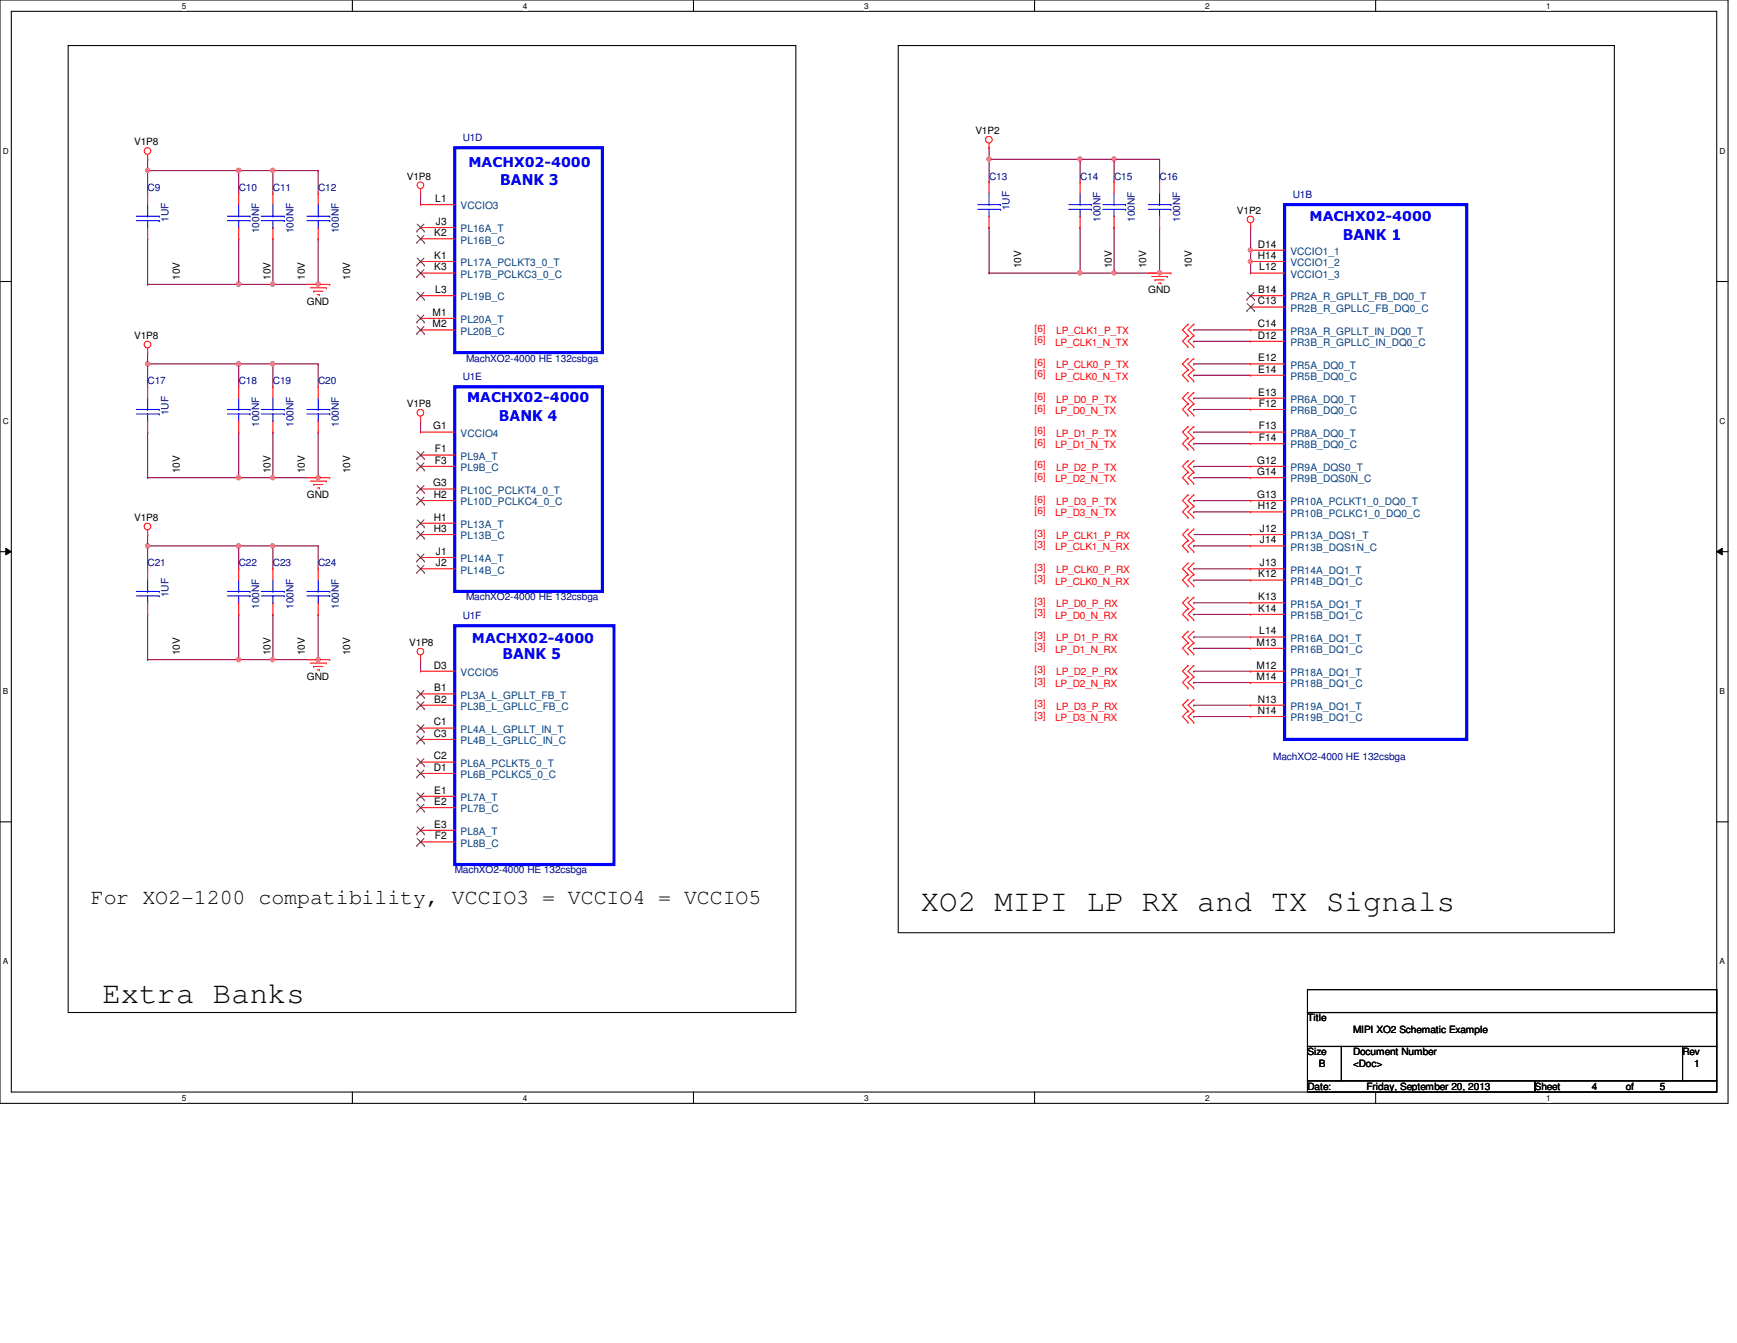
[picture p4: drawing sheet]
<svg xmlns="http://www.w3.org/2000/svg" width="279mm" height="216mm" viewBox="0 0 279 216" stroke-linecap="round" stroke-linejoin="round" font-family="sans-serif">
<path d="M0 0h278v177.4h-278zM1.8 1.8h274.3v173.8h-274.3z" fill="none" stroke="#000" stroke-width=".17"/>
<g fill="#fff">
<path d="M29.3 .2h.7v1.5h-.7z"/>
<path d="M29.3 175.8h.7v1.4h-.7z"/>
</g>
<path d="M56.7 0v1.8M56.7 175.6v1.8" fill="none" stroke="#000" stroke-width=".17"/>
<g fill="#fff">
<path d="M84.1 .2h.7v1.5h-.7z"/>
<path d="M84.1 175.8h.7v1.4h-.7z"/>
</g>
<path d="M111.5 0v1.8M111.5 175.6v1.8" fill="none" stroke="#000" stroke-width=".17"/>
<g fill="#fff">
<path d="M139 .2h.7v1.5h-.7z"/>
<path d="M139 175.8h.7v1.4h-.7z"/>
</g>
<path d="M166.4 0v1.8M166.4 175.6v1.8" fill="none" stroke="#000" stroke-width=".17"/>
<g fill="#fff">
<path d="M193.8 .2h.8v1.5h-.8z"/>
<path d="M193.8 175.8h.8v1.4h-.8z"/>
</g>
<path d="M221.3 0v1.8M221.3 175.6v1.8" fill="none" stroke="#000" stroke-width=".17"/>
<g fill="#fff">
<path d="M248.7 .2h.7v1.5h-.7z"/>
<path d="M248.7 175.8h.7v1.4h-.7z"/>
<path d="M.5 23.5h.9v1.5h-.9z"/>
<path d="M276.6 23.5h.9v1.5h-.9z"/>
<path d="M.5 67h.9v1.5h-.9z"/>
<path d="M276.6 67h.9v1.5h-.9z"/>
</g>
<path d="M0 45.3h1.8M276.1 45.3h1.9" fill="none" stroke="#000" stroke-width=".17"/>
<g fill="#fff">
<path d="M.5 110.4h.8v1.5h-.8z"/>
<path d="M276.6 110.4h.9v1.5h-.9z"/>
</g>
<path d="M0 88.7h1.8M276.1 88.7h1.9" fill="none" stroke="#000" stroke-width=".17"/>
<path d="M.9 88.1l.9 .6-.9 .5zM276.1 88.7l.9-.6v1.1z" fill="#000"/>
<path d="M.9 88.1l.9 .6-.9 .5zM276.1 88.7l.9-.6v1.1z" fill="none" stroke="#000" stroke-width=".16"/>
<g fill="#fff">
<path d="M.5 153.8h.8v1.5h-.8z"/>
<path d="M276.6 153.8h.9v1.5h-.9z"/>
</g>
<path d="M11 7.3h117v155.5h-117zM144.5 7.3h115.2v142.6h-115.2zM0 132.1h1.8M276.1 132.1h1.9" fill="none" stroke="#000" stroke-width=".17"/>
<path d="M23.7 27.4h.1M23.7 27.4h14.7M67.6 31.1h.1M67.6 31.1v1.8M23.7 45.7h.1M23.7 45.7h14.7M67.6 67.6h.1M67.6 67.6v1.9" fill="none" stroke="#800040" stroke-width=".17"/>
<circle cx="38.4" cy="27.4" r=".36" fill="#f0f"/>
<circle cx="38.4" cy="27.4" r=".36" fill="none" stroke="#f0f" stroke-width=".17"/>
<circle cx="23.7" cy="27.4" r=".34" fill="#f0f"/>
<circle cx="23.7" cy="27.4" r=".34" fill="none" stroke="#f0f" stroke-width=".17"/>
<path d="M43.9 27.4h.1M43.9 27.4h7.3" fill="none" stroke="#800040" stroke-width=".17"/>
<circle cx="43.9" cy="27.4" r=".34" fill="#f0f"/>
<circle cx="43.9" cy="27.4" r=".34" fill="none" stroke="#f0f" stroke-width=".17"/>
<path d="M23.7 27.4h.1M23.7 38.4h.1M23.7 25.6h.1M23.7 25.6v5.5M23.7 38.4v7.3M38.4 27.4h.1M38.4 38.4h.1M38.4 27.4h5.5M38.4 27.4v3.7M38.4 38.4v7.3" fill="none" stroke="#800040" stroke-width=".17"/>
<circle cx="38.4" cy="45.7" r=".36" fill="#f0f"/>
<circle cx="38.4" cy="45.7" r=".36" fill="none" stroke="#f0f" stroke-width=".17"/>
<path d="M43.9 27.4h.1M43.9 38.4h.1M43.9 27.4v3.7M43.9 38.4v7.3h-5.5M38.4 45.7h.1" fill="none" stroke="#800040" stroke-width=".17"/>
<circle cx="43.9" cy="45.7" r=".34" fill="#f0f"/>
<circle cx="43.9" cy="45.7" r=".34" fill="none" stroke="#f0f" stroke-width=".17"/>
<path d="M51.2 27.4h.1M51.2 38.4h.1M51.2 27.4v3.7M51.2 38.4v7.3" fill="none" stroke="#800040" stroke-width=".17"/>
<circle cx="51.2" cy="45.7" r=".34" fill="#f0f"/>
<circle cx="51.2" cy="45.7" r=".34" fill="none" stroke="#f0f" stroke-width=".17"/>
<path d="M43.9 45.7h.1M43.9 45.7h7.3M23.7 76.8h.1M23.7 76.8h14.7" fill="none" stroke="#800040" stroke-width=".17"/>
<circle cx="38.4" cy="76.8" r=".36" fill="#f0f"/>
<circle cx="38.4" cy="76.8" r=".36" fill="none" stroke="#f0f" stroke-width=".17"/>
<path d="M23.7 58.5h.1M23.7 58.5h14.7" fill="none" stroke="#800040" stroke-width=".17"/>
<circle cx="38.4" cy="58.5" r=".36" fill="#f0f"/>
<circle cx="38.4" cy="58.5" r=".36" fill="none" stroke="#f0f" stroke-width=".17"/>
<circle cx="23.7" cy="58.5" r=".34" fill="#f0f"/>
<circle cx="23.7" cy="58.5" r=".34" fill="none" stroke="#f0f" stroke-width=".17"/>
<path d="M23.7 58.5h.1M23.7 56.7h.1M23.7 56.7v5.5M38.4 58.5h.1M38.4 58.5h12.8M38.4 58.5v3.7M43.9 58.5h.1M43.9 58.5v3.7M23.7 69.5h.1M23.7 69.5v7.3M38.4 69.5h.1M38.4 69.5v7.3" fill="none" stroke="#800040" stroke-width=".17"/>
<circle cx="43.9" cy="58.5" r=".34" fill="#f0f"/>
<circle cx="43.9" cy="58.5" r=".34" fill="none" stroke="#f0f" stroke-width=".17"/>
<path d="M38.4 76.8h.1M38.4 76.8h5.5" fill="none" stroke="#800040" stroke-width=".17"/>
<circle cx="43.9" cy="76.8" r=".34" fill="#f0f"/>
<circle cx="43.9" cy="76.8" r=".34" fill="none" stroke="#f0f" stroke-width=".17"/>
<path d="M51.2 58.5h.1M51.2 58.5v3.7M43.9 69.5h.1M43.9 69.5v7.3M51.2 69.5h.1M51.2 69.5v7.3" fill="none" stroke="#800040" stroke-width=".17"/>
<circle cx="51.2" cy="76.8" r=".34" fill="#f0f"/>
<circle cx="51.2" cy="76.8" r=".34" fill="none" stroke="#f0f" stroke-width=".17"/>
<path d="M43.9 76.8h.1M43.9 76.8h7.3M23.7 87.8h.1M23.7 87.8h14.7M43.9 87.8h.1M43.9 87.8h7.3M23.7 106h.1M23.7 106h14.7" fill="none" stroke="#800040" stroke-width=".17"/>
<circle cx="43.9" cy="87.8" r=".34" fill="#f0f"/>
<circle cx="43.9" cy="87.8" r=".34" fill="none" stroke="#f0f" stroke-width=".17"/>
<path d="M23.7 87.8h.1M23.7 87.8v3.6M38.4 87.8h.1M38.4 87.8h5.5" fill="none" stroke="#800040" stroke-width=".17"/>
<circle cx="23.7" cy="87.8" r=".34" fill="#f0f"/>
<circle cx="23.7" cy="87.8" r=".34" fill="none" stroke="#f0f" stroke-width=".17"/>
<path d="M23.7 98.8h.1M23.7 85.9h.1M23.7 85.9v1.9M23.7 98.8v7.2M38.4 87.8h.1M38.4 87.8v3.6" fill="none" stroke="#800040" stroke-width=".17"/>
<circle cx="38.4" cy="87.8" r=".36" fill="#f0f"/>
<circle cx="38.4" cy="87.8" r=".36" fill="none" stroke="#f0f" stroke-width=".17"/>
<path d="M38.4 98.8h.1M38.4 98.8v7.2" fill="none" stroke="#800040" stroke-width=".17"/>
<circle cx="38.4" cy="106" r=".36" fill="#f0f"/>
<circle cx="38.4" cy="106" r=".36" fill="none" stroke="#f0f" stroke-width=".17"/>
<path d="M43.9 87.8h.1M43.9 98.8h.1M43.9 87.8v3.6M43.9 98.8v7.2M51.2 87.8h.1M51.2 98.8h.1M51.2 98.8v7.2h-12.8M51.2 87.8v3.6M38.4 106h.1M43.9 106h.1" fill="none" stroke="#800040" stroke-width=".17"/>
<circle cx="51.2" cy="106" r=".34" fill="#f0f"/>
<circle cx="51.2" cy="106" r=".34" fill="none" stroke="#f0f" stroke-width=".17"/>
<circle cx="43.9" cy="106" r=".34" fill="#f0f"/>
<circle cx="43.9" cy="106" r=".34" fill="none" stroke="#f0f" stroke-width=".17"/>
<g fill="none" stroke="#800040" stroke-width=".17">
<path d="M159.1 25.6h.1M159.1 25.6h27.4M173.7 25.6h.1M179.2 25.6h.1M159.1 43.9h.1M159.1 43.9h14.6M192 64h.1M192 65.8h.1M192 69.5h.1M192 75h.1M192 76.8h.1M192 71.3h.1"/>
<path d="M192 64h9.2M192 65.8h9.2M192 69.5h9.2M192 75h9.2M192 76.8h9.2M192 71.3h9.2M192 80.5h.1M192 82.3h.1M192 80.5h9.2M192 82.3h9.2M67.6 106h.1M67.6 106v1.9"/>
</g>
<circle cx="179.2" cy="25.6" r=".34" fill="#f0f"/>
<circle cx="179.2" cy="25.6" r=".34" fill="none" stroke="#f0f" stroke-width=".17"/>
<circle cx="173.7" cy="25.6" r=".34" fill="#f0f"/>
<circle cx="173.7" cy="25.6" r=".34" fill="none" stroke="#f0f" stroke-width=".17"/>
<path d="M159.1 25.6h.1M159.1 36.6h.1M159.1 23.7h.1M159.1 23.7v5.6M159.1 36.6v7.3" fill="none" stroke="#800040" stroke-width=".17"/>
<circle cx="159.1" cy="25.6" r=".34" fill="#f0f"/>
<circle cx="159.1" cy="25.6" r=".34" fill="none" stroke="#f0f" stroke-width=".17"/>
<path d="M173.7 25.6h.1M173.7 36.6h.1M173.7 25.6v3.7M173.7 36.6v7.3M179.2 25.6h.1M179.2 25.6v3.7M173.7 43.9h.1M173.7 43.9h5.5" fill="none" stroke="#800040" stroke-width=".17"/>
<circle cx="179.2" cy="43.9" r=".34" fill="#f0f"/>
<circle cx="179.2" cy="43.9" r=".34" fill="none" stroke="#f0f" stroke-width=".17"/>
<circle cx="173.7" cy="43.9" r=".34" fill="#f0f"/>
<circle cx="173.7" cy="43.9" r=".34" fill="none" stroke="#f0f" stroke-width=".17"/>
<path d="M179.2 36.6h.1M179.2 36.6v7.3M186.5 25.6h.1M186.5 36.6h.1M186.5 25.6v3.7M186.5 36.6v7.3" fill="none" stroke="#800040" stroke-width=".17"/>
<circle cx="186.5" cy="43.9" r=".34" fill="#f0f"/>
<circle cx="186.5" cy="43.9" r=".34" fill="none" stroke="#f0f" stroke-width=".17"/>
<path d="M179.2 43.9h.1M179.2 43.9h7.3M201.2 42h.1M201.2 42v1.9" fill="none" stroke="#800040" stroke-width=".17"/>
<circle cx="201.1" cy="42" r=".34" fill="#f0f"/>
<circle cx="201.1" cy="42" r=".34" fill="none" stroke="#f0f" stroke-width=".17"/>
<path d="M201.2 40.2h.1M201.2 40.2v1.8" fill="none" stroke="#800040" stroke-width=".17"/>
<circle cx="201.1" cy="40.2" r=".34" fill="#f0f"/>
<circle cx="201.1" cy="40.2" r=".34" fill="none" stroke="#f0f" stroke-width=".17"/>
<g fill="none" stroke="#800040" stroke-width=".17">
<path d="M201.2 36.6h.1M201.2 36.6v3.6M192 58.5h.1M192 53h.1M192 54.9h.1M192 58.5h9.2M192 53h9.2M192 54.9h9.2M192 60.3h.1M192 60.3h9.2M192 91.4h.1M192 93.3h.1"/>
<path d="M192 96.9h.1M192 98.8h.1M192 87.8h.1M192 91.4h9.2M192 93.3h9.2M192 96.9h9.2M192 98.8h9.2M192 85.9h9.2M192 87.8h9.2M201.2 85.9h.1M192 102.4h.1M192 104.2h.1"/>
<path d="M192 107.9h.1M192 109.7h.1M192 113.4h.1M192 115.2h.1M192 102.4h9.2M192 104.2h9.2M192 107.9h9.2M192 109.7h9.2M192 113.4h9.2M192 115.2h9.2"/>
</g>
<g fill="none" stroke="#f00" stroke-width=".17">
<path d="M23.7 25.6h.1M23.7 31.1h.1M23.7 38.4h.1M23.7 24.8v.8M23.7 31.1v1.8M23.7 36.6v1.8M38.4 31.1h.1M38.4 38.4h.1M38.4 31.1v1.8M38.4 36.6v1.8M43.9 31.1h.1M43.9 38.4h.1"/>
<path d="M43.9 31.1v1.8M43.9 36.6v1.8M51.2 31.1h.1M51.2 38.4h.1M51.2 31.1v1.8M51.2 36.6v1.8M67.6 31.1h.1M67.6 36.6h.1M67.6 38.4h.1M67.6 32.9h.1M67.6 30.4v.7M67.6 36.6h5.6"/>
<path d="M67.6 38.4h5.6M67.6 32.9h5.6M159.1 23.7h.1M159.1 29.3h.1M159.1 36.6h.1M159.1 23v.7M159.1 29.3v1.8M159.1 34.8v1.8M173.7 29.3h.1M173.7 36.6h.1M173.7 29.3v1.8M173.7 34.8v1.8"/>
<path d="M179.2 29.3h.1M179.2 36.6h.1M179.2 29.3v1.8M179.2 34.8v1.8M186.5 29.3h.1M186.5 36.6h.1M186.5 29.3v1.8M186.5 34.8v1.8M201.2 36.6h.1M201.2 35.9v.7M23.7 56.7h.1M23.7 56v.7"/>
<path d="M49.4 45.7h3.6M49.9 46.3h2.6M50.5 46.8h.1M50.5 46.8h1.4M51 47.4h.4M51.4 47.4h.1M52.5 46.3h.1M53 45.7h.1M67.6 42h.1M67.6 43.9h.1M67.6 47.5h.1M67.6 51.2h.1"/>
<path d="M67.6 53h.1M67.6 43.9h5.6M67.6 47.5h5.6M67.6 53h5.6M67.6 42h5.6M67.6 51.2h5.6M184.7 43.9h3.6M185.3 44.4h2.5M185.8 45h.1M185.8 45h1.4M186.4 45.5h.3M186.7 45.5h.1"/>
<path d="M187.8 44.4h.1M188.3 43.9h.1M191.1 57.6h.1M191.1 59.4h.1M191.1 52.1h.1M191.1 53.9h.1M191.1 55.8h.1M191.1 57.6l-.9 .9 .9 .9M191.1 59.4l-.9 .9 .9 1M191.1 52.1l-.9 .9 .9 .9M191.1 53.9l-.9 1 .9 .9M192 57.6h.1"/>
<path d="M192 59.4h.1M192 52.1h.1M192 53.9h.1M192 55.8h.1M192 57.6l-.9 .9 .9 .9M192 59.4l-.9 .9 .9 1M192 52.1l-.9 .9 .9 .9M192 53.9l-.9 1 .9 .9M201.2 47.5h.1M201.2 49.4h.1M201.2 53h.1M201.2 54.9h.1"/>
<path d="M201.2 58.5h.1M201.2 40.2h.1M201.2 42h.1M201.2 43.9h.1M201.2 43.9h5.4M201.2 47.5h5.4M201.2 49.4h5.4M201.2 53h5.4M201.2 54.9h5.4M201.2 58.5h5.4M201.2 40.2h5.4M201.2 42h5.4"/>
<path d="M23.7 62.2h.1M23.7 69.5h.1M23.7 62.2v1.8M23.7 67.6v1.9M38.4 62.2h.1M38.4 69.5h.1M38.4 62.2v1.8M38.4 67.6v1.9M43.9 62.2h.1M43.9 69.5h.1M43.9 62.2v1.8M43.9 67.6v1.9"/>
<path d="M49.4 76.8h3.6M49.9 77.3h2.6M50.5 77.9h.1M50.5 77.9h1.4M51 78.4h.4M51.2 62.2h.1M51.2 69.5h.1M51.2 62.2v1.8M51.2 67.6v1.9M51.4 78.4h.1M52.5 77.3h.1M53 76.8h.1"/>
<path d="M67.6 67.6h.1M67.6 78.6h.1M67.6 73.2h.1M67.6 75h.1M67.6 69.5h.1M67.6 66.9v.7M67.6 69.5h5.6M67.6 75h5.6M67.6 78.6h5.6M67.6 73.2h5.6M191.1 61.3h.1M191.1 63.1h.1"/>
<path d="M191.1 64.9h.1M191.1 66.8h.1M191.1 68.6h.1M191.1 70.4h.1M191.1 72.2h.1M191.1 74h.1M191.1 75.9h.1M191.1 77.7h.1M191.1 79.5h.1M191.1 63.1l-.9 .9 .9 .9M191.1 64.9l-.9 .9 .9 1M191.1 68.6l-.9 .9 .9 .9"/>
<path d="M191.1 70.4l-.9 .9 .9 .9M191.1 74l-.9 1 .9 .9M191.1 75.9l-.9 .9 .9 .9M191.1 79.5l-.9 1 .9 .9M192 61.3h.1M192 63.1h.1M192 64.9h.1M192 66.8h.1M192 68.6h.1M192 70.4h.1M192 72.2h.1M192 74h.1"/>
<path d="M192 75.9h.1M192 77.7h.1M192 79.5h.1M192 63.1l-.9 .9 .9 .9M192 64.9l-.9 .9 .9 1M192 68.6l-.9 .9 .9 .9M192 70.4l-.9 .9 .9 .9M192 74l-.9 1 .9 .9M192 75.9l-.9 .9 .9 .9M192 79.5l-.9 1 .9 .9M201.2 60.3h.1M201.2 64h.1"/>
<path d="M201.2 65.8h.1M201.2 69.5h.1M201.2 71.3h.1M201.2 75h.1M201.2 76.8h.1M201.2 76.8h5.4M201.2 60.3h5.4M201.2 64h5.4M201.2 65.8h5.4M201.2 69.5h5.4M201.2 71.3h5.4M201.2 75h5.4"/>
<path d="M23.7 85.9h.1M23.7 91.4h.1M23.7 98.8h.1M23.7 85.2v.7M23.7 91.4v1.9M23.7 96.9v1.9M38.4 91.4h.1M38.4 98.8h.1M38.4 91.4v1.9M38.4 96.9v1.9M43.9 91.4h.1M43.9 98.8h.1"/>
<path d="M43.9 91.4v1.9M43.9 96.9v1.9M51.2 91.4h.1M51.2 98.8h.1M51.2 91.4v1.9M51.2 96.9v1.9M67.6 80.5h.1M67.6 84.1h.1M67.6 85.9h.1M67.6 89.6h.1M67.6 91.4h.1M67.6 80.5h5.6"/>
<path d="M67.6 85.9h5.6M67.6 91.4h5.6M67.6 84.1h5.6M67.6 89.6h5.6M191.1 90.5h.1M191.1 92.3h.1M191.1 94.2h.1M191.1 96h.1M191.1 97.8h.1M191.1 99.7h.1M191.1 81.4h.1M191.1 83.2h.1"/>
<path d="M191.1 85h.1M191.1 86.9h.1M191.1 88.7h.1M191.1 90.5l-.9 .9 .9 .9M191.1 92.3l-.9 1 .9 .9M191.1 96l-.9 .9 .9 .9M191.1 97.8l-.9 1 .9 .9M191.1 81.4l-.9 .9 .9 .9M191.1 85l-.9 .9 .9 1M191.1 86.9l-.9 .9 .9 .9M192 90.5h.1M192 92.3h.1"/>
<path d="M192 94.2h.1M192 96h.1M192 97.8h.1M192 99.7h.1M192 81.4h.1M192 83.2h.1M192 85h.1M192 86.9h.1M192 88.7h.1M192 90.5l-.9 .9 .9 .9M192 92.3l-.9 1 .9 .9M192 96l-.9 .9 .9 .9"/>
<path d="M192 97.8l-.9 1 .9 .9M192 81.4l-.9 .9 .9 .9M192 85l-.9 .9 .9 1M192 86.9l-.9 .9 .9 .9M201.2 80.5h.1M201.2 82.3h.1M201.2 85.9h.1M201.2 87.8h.1M201.2 91.4h.1M201.2 93.3h.1M201.2 96.9h.1M201.2 98.8h.1"/>
<path d="M201.2 80.5h5.4M201.2 82.3h5.4M201.2 85.9h5.4M201.2 87.8h5.4M201.2 91.4h5.4M201.2 93.3h5.4M201.2 96.9h5.4M201.2 98.8h5.4M49.4 106h3.6M49.9 106.6h2.6M50.5 107.1h.1M50.5 107.1h1.4"/>
<path d="M51 107.7h.4M51.4 107.7h.1M52.5 106.6h.1M53 106h.1M67.6 106h.1M67.6 111.5h.1M67.6 113.4h.1M67.6 117.1h.1M67.6 118.9h.1M67.6 107.9h.1M67.6 105.3v.7M67.6 107.9h5.6"/>
<path d="M67.6 113.4h5.6M67.6 111.5h5.6M67.6 117.1h5.6M67.6 118.9h5.6M191.1 101.5h.1M191.1 103.3h.1M191.1 105.2h.1M191.1 107h.1M191.1 108.8h.1M191.1 110.6h.1M191.1 112.5h.1M191.1 114.3h.1"/>
<path d="M191.1 116.1h.1M191.1 101.5l-.9 .9 .9 .9M191.1 103.3l-.9 .9 .9 1M191.1 107l-.9 .9 .9 .9M191.1 108.8l-.9 .9 .9 .9M191.1 112.5l-.9 .9 .9 .9M191.1 114.3l-.9 .9 .9 .9M192 101.5h.1M192 103.3h.1M192 105.2h.1M192 107h.1M192 108.8h.1"/>
<path d="M192 110.6h.1M192 112.5h.1M192 114.3h.1M192 116.1h.1M192 101.5l-.9 .9 .9 .9M192 103.3l-.9 .9 .9 1M192 107l-.9 .9 .9 .9M192 108.8l-.9 .9 .9 .9M192 112.5l-.9 .9 .9 .9M192 114.3l-.9 .9 .9 .9M201.2 102.4h.1M201.2 104.2h.1"/>
<path d="M201.2 107.9h.1M201.2 109.7h.1M201.2 113.4h.1M201.2 115.2h.1M201.2 102.4h5.4M201.2 104.2h5.4M201.2 107.9h5.4M201.2 109.7h5.4M201.2 113.4h5.4M201.2 115.2h5.4M67.6 122.5h.1M67.6 124.3h.1"/>
<path d="M67.6 128h.1M67.6 129.8h.1M67.6 133.5h.1M67.6 135.3h.1M67.6 122.5h5.6M67.6 124.3h5.6M67.6 128h5.6M67.6 129.8h5.6M67.6 133.5h5.6M67.6 135.3h5.6"/>
<circle cx="23.7" cy="24.3" r=".54"/>
<circle cx="67.6" cy="29.8" r=".54"/>
<circle cx="159.1" cy="22.5" r=".54"/>
<circle cx="201.1" cy="35.3" r=".54"/>
<circle cx="23.7" cy="55.4" r=".54"/>
<circle cx="67.6" cy="66.4" r=".54"/>
<circle cx="23.7" cy="84.6" r=".54"/>
<circle cx="67.6" cy="104.7" r=".54"/>
</g>
<path d="M210.3 159.1h65.8v3.7h-65.8zM210.3 162.8h65.8v5.4h-65.8zM210.3 168.2h5.5v5.5h-5.5zM210.3 173.7h36.6v1.9h-36.6zM215.8 168.2h54.8v5.5h-54.8zM246.9 173.7h29.2v1.9h-29.2zM270.6 168.2h5.5v5.5h-5.5z" fill="none" stroke="#000" stroke-width=".17"/>
<g fill="none" stroke="#00f" stroke-width=".17">
<path d="M21.9 34.8h3.7M21.9 35.5h3.7M23.7 36.6h.1M23.7 34.8h.1M23.7 32.9v1.9M23.7 35.5v1.1M25.6 34.8h.1M25.6 35.5h.1M36.6 34.8h3.6M36.6 35.5h3.6M38.4 36.6h.1M38.4 34.8h.1"/>
<path d="M38.4 32.9v1.9M38.4 35.5v1.1M40.2 34.8h.1M40.2 35.5h.1M42 34.8h3.7M42 35.5h3.7M43.9 36.6h.1M43.9 34.8h.1M43.9 32.9v1.9M43.9 35.5v1.1M45.7 34.8h.1M45.7 35.5h.1"/>
<path d="M49.4 34.8h3.6M49.4 35.5h3.6M51.2 36.6h.1M51.2 34.8h.1M51.2 32.9v1.9M51.2 35.5v1.1M53 34.8h.1M53 35.5h.1M157.3 32.9h3.6M157.3 33.7h3.6M159.1 34.8h.1M159.1 32.9h.1"/>
<path d="M159.1 31.1v1.8M159.1 33.7v1.1M160.9 32.9h.1M160.9 33.7h.1M171.9 32.9h3.7M171.9 33.7h3.7M173.7 34.8h.1M173.7 32.9h.1M173.7 31.1v1.8M173.7 33.7v1.1M175.6 32.9h.1M175.6 33.7h.1"/>
<path d="M177.4 32.9h3.7M177.4 33.7h3.7M179.2 34.8h.1M179.2 32.9h.1M179.2 31.1v1.8M179.2 33.7v1.1M181.1 32.9h.1M181.1 33.7h.1M184.7 32.9h3.6M184.7 33.7h3.6M186.5 34.8h.1M186.5 32.9h.1"/>
<path d="M186.5 31.1v1.8M186.5 33.7v1.1M188.3 32.9h.1M188.3 33.7h.1M21.9 65.8h3.7M21.9 66.5h3.7M23.7 67.6h.1M23.7 65.8h.1M23.7 64v1.8M23.7 66.5v1.1M25.6 65.8h.1M25.6 66.5h.1"/>
<path d="M36.6 65.8h3.6M36.6 66.5h3.6M38.4 67.6h.1M38.4 65.8h.1M38.4 64v1.8M38.4 66.5v1.1M40.2 65.8h.1M40.2 66.5h.1M42 65.8h3.7M42 66.5h3.7M43.9 67.6h.1M43.9 65.8h.1"/>
<path d="M43.9 64v1.8M43.9 66.5v1.1M45.7 65.8h.1M45.7 66.5h.1M49.4 65.8h3.6M49.4 66.5h3.6M51.2 67.6h.1M51.2 65.8h.1M51.2 64v1.8M51.2 66.5v1.1M53 65.8h.1M53 66.5h.1"/>
<path d="M21.9 95.1h3.7M21.9 95.8h3.7M23.7 96.9h.1M23.7 95.1h.1M23.7 93.3v1.8M23.7 95.8v1.1M25.6 95.1h.1M25.6 95.8h.1M36.6 95.1h3.6M36.6 95.8h3.6M38.4 96.9h.1M38.4 95.1h.1"/>
<path d="M38.4 93.3v1.8M38.4 95.8v1.1M40.2 95.1h.1M40.2 95.8h.1M42 95.1h3.7M42 95.8h3.7M43.9 96.9h.1M43.9 95.1h.1M43.9 93.3v1.8M43.9 95.8v1.1M45.7 95.1h.1M45.7 95.8h.1"/>
<path d="M49.4 95.1h3.6M49.4 95.8h3.6M51.2 96.9h.1M51.2 95.1h.1M51.2 93.3v1.8M51.2 95.8v1.1M53 95.1h.1M53 95.8h.1"/>
</g>
<path d="M73.2 23.7h23.7v33h-23.7zM206.6 32.9h29.3v86h-29.3zM73.2 62.2h23.7v32.9h-23.7zM73.2 100.6h25.6v38.4h-25.6z" fill="none" stroke="#00f" stroke-width=".51"/>
<g fill="none" stroke="#804000" stroke-width=".16">
<path d="M67.1 37.2h.1M67.1 39h.1M67.1 36l1.1 1.2M67.1 37.8l1.1 1.2M68.2 36l-1.1 1.2M68.2 37.8l-1.1 1.2M68.2 37.2h.1M68.2 39h.1M67.1 42.6h.1M67.1 44.5h.1M67.1 48.1h.1M67.1 51.8h.1"/>
<path d="M67.1 53.6h.1M67.1 41.5l1.1 1.1M67.1 43.3l1.1 1.2M67.1 47l1.1 1.1M67.1 50.6l1.1 1.2M67.1 52.5l1.1 1.1M68.2 41.5l-1.1 1.1M68.2 43.3l-1.1 1.2M68.2 47l-1.1 1.1M68.2 50.6l-1.1 1.2M68.2 52.5l-1.1 1.1M68.2 42.6h.1"/>
<path d="M68.2 44.5h.1M68.2 48.1h.1M68.2 51.8h.1M68.2 53.6h.1M200.6 48.1h.1M200.6 50h.1M200.6 47l1.2 1.1M200.6 48.8l1.2 1.2M201.7 47l-1.1 1.1M201.7 48.8l-1.1 1.2M201.8 48.1h.1M201.8 50h.1"/>
<path d="M67.1 79.2h.1M67.1 73.7h.1M67.1 75.6h.1M67.1 78.1l1.1 1.1M67.1 79.9l1.1 1.2M67.1 72.6l1.1 1.1M67.1 74.4l1.1 1.2M68.2 78.1l-1.1 1.1M68.2 79.9l-1.1 1.2M68.2 72.6l-1.1 1.1M68.2 74.4l-1.1 1.2M68.2 79.2h.1"/>
<path d="M68.2 73.7h.1M68.2 75.6h.1M67.1 81.1h.1M67.1 84.7h.1M67.1 86.5h.1M67.1 90.2h.1M67.1 92h.1M67.1 83.6l1.1 1.1M67.1 85.4l1.1 1.1M67.1 89.1l1.1 1.1M67.1 90.9l1.1 1.1M68.2 83.6l-1.1 1.1"/>
<path d="M68.2 85.4l-1.1 1.1M68.2 89.1l-1.1 1.1M68.2 90.9l-1.1 1.1M68.2 81.1h.1M68.2 84.7h.1M68.2 86.5h.1M68.2 90.2h.1M68.2 92h.1M67.1 112.1h.1M67.1 114h.1M67.1 117.6h.1M67.1 119.5h.1"/>
<path d="M67.1 111l1.1 1.1M67.1 112.8l1.1 1.2M67.1 116.5l1.1 1.1M67.1 118.3l1.1 1.2M68.2 111l-1.1 1.1M68.2 112.8l-1.1 1.2M68.2 116.5l-1.1 1.1M68.2 118.3l-1.1 1.2M68.2 112.1h.1M68.2 114h.1M68.2 117.6h.1M68.2 119.5h.1"/>
<path d="M67.1 123.1h.1M67.1 124.9h.1M67.1 128.6h.1M67.1 130.4h.1M67.1 134.1h.1M67.1 135.9h.1M67.1 122l1.1 1.1M67.1 123.8l1.1 1.1M67.1 127.5l1.1 1.1M67.1 129.3l1.1 1.1M67.1 132.9l1.1 1.2M67.1 134.8l1.1 1.1"/>
<path d="M68.2 122l-1.1 1.1M68.2 123.8l-1.1 1.1M68.2 127.5l-1.1 1.1M68.2 129.3l-1.1 1.1M68.2 132.9l-1.1 1.2M68.2 134.8l-1.1 1.1M68.2 123.1h.1M68.2 124.9h.1M68.2 128.6h.1M68.2 130.4h.1M68.2 134.1h.1M68.2 135.9h.1"/>
</g>
<circle cx="38.4" cy="27.4" r=".36" fill="#f0f"/>
<circle cx="38.4" cy="27.4" r=".36" fill="none" stroke="#f0f" stroke-width=".17"/>
<circle cx="23.7" cy="27.4" r=".34" fill="#f0f"/>
<circle cx="23.7" cy="27.4" r=".34" fill="none" stroke="#f0f" stroke-width=".17"/>
<circle cx="43.9" cy="27.4" r=".34" fill="#f0f"/>
<circle cx="43.9" cy="27.4" r=".34" fill="none" stroke="#f0f" stroke-width=".17"/>
<circle cx="38.4" cy="45.7" r=".36" fill="#f0f"/>
<circle cx="38.4" cy="45.7" r=".36" fill="none" stroke="#f0f" stroke-width=".17"/>
<circle cx="43.9" cy="45.7" r=".34" fill="#f0f"/>
<circle cx="43.9" cy="45.7" r=".34" fill="none" stroke="#f0f" stroke-width=".17"/>
<circle cx="51.2" cy="45.7" r=".34" fill="#f0f"/>
<circle cx="51.2" cy="45.7" r=".34" fill="none" stroke="#f0f" stroke-width=".17"/>
<circle cx="38.4" cy="76.8" r=".36" fill="#f0f"/>
<circle cx="38.4" cy="76.8" r=".36" fill="none" stroke="#f0f" stroke-width=".17"/>
<circle cx="38.4" cy="58.5" r=".36" fill="#f0f"/>
<circle cx="38.4" cy="58.5" r=".36" fill="none" stroke="#f0f" stroke-width=".17"/>
<circle cx="23.7" cy="58.5" r=".34" fill="#f0f"/>
<circle cx="23.7" cy="58.5" r=".34" fill="none" stroke="#f0f" stroke-width=".17"/>
<circle cx="43.9" cy="58.5" r=".34" fill="#f0f"/>
<circle cx="43.9" cy="58.5" r=".34" fill="none" stroke="#f0f" stroke-width=".17"/>
<circle cx="43.9" cy="76.8" r=".34" fill="#f0f"/>
<circle cx="43.9" cy="76.8" r=".34" fill="none" stroke="#f0f" stroke-width=".17"/>
<circle cx="51.2" cy="76.8" r=".34" fill="#f0f"/>
<circle cx="51.2" cy="76.8" r=".34" fill="none" stroke="#f0f" stroke-width=".17"/>
<circle cx="43.9" cy="87.8" r=".34" fill="#f0f"/>
<circle cx="43.9" cy="87.8" r=".34" fill="none" stroke="#f0f" stroke-width=".17"/>
<circle cx="23.7" cy="87.8" r=".34" fill="#f0f"/>
<circle cx="23.7" cy="87.8" r=".34" fill="none" stroke="#f0f" stroke-width=".17"/>
<circle cx="38.4" cy="87.8" r=".36" fill="#f0f"/>
<circle cx="38.4" cy="87.8" r=".36" fill="none" stroke="#f0f" stroke-width=".17"/>
<circle cx="38.4" cy="106" r=".36" fill="#f0f"/>
<circle cx="38.4" cy="106" r=".36" fill="none" stroke="#f0f" stroke-width=".17"/>
<circle cx="51.2" cy="106" r=".34" fill="#f0f"/>
<circle cx="51.2" cy="106" r=".34" fill="none" stroke="#f0f" stroke-width=".17"/>
<circle cx="43.9" cy="106" r=".34" fill="#f0f"/>
<circle cx="43.9" cy="106" r=".34" fill="none" stroke="#f0f" stroke-width=".17"/>
<circle cx="179.2" cy="25.6" r=".34" fill="#f0f"/>
<circle cx="179.2" cy="25.6" r=".34" fill="none" stroke="#f0f" stroke-width=".17"/>
<circle cx="173.7" cy="25.6" r=".34" fill="#f0f"/>
<circle cx="173.7" cy="25.6" r=".34" fill="none" stroke="#f0f" stroke-width=".17"/>
<circle cx="159.1" cy="25.6" r=".34" fill="#f0f"/>
<circle cx="159.1" cy="25.6" r=".34" fill="none" stroke="#f0f" stroke-width=".17"/>
<circle cx="179.2" cy="43.9" r=".34" fill="#f0f"/>
<circle cx="179.2" cy="43.9" r=".34" fill="none" stroke="#f0f" stroke-width=".17"/>
<circle cx="173.7" cy="43.9" r=".34" fill="#f0f"/>
<circle cx="173.7" cy="43.9" r=".34" fill="none" stroke="#f0f" stroke-width=".17"/>
<circle cx="186.5" cy="43.9" r=".34" fill="#f0f"/>
<circle cx="186.5" cy="43.9" r=".34" fill="none" stroke="#f0f" stroke-width=".17"/>
<circle cx="201.1" cy="42" r=".34" fill="#f0f"/>
<circle cx="201.1" cy="42" r=".34" fill="none" stroke="#f0f" stroke-width=".17"/>
<circle cx="201.1" cy="40.2" r=".34" fill="#f0f"/>
<circle cx="201.1" cy="40.2" r=".34" fill="none" stroke="#f0f" stroke-width=".17"/>
<g font-size="4.9">
<text x="148.1" y="146.5">XO2 MIPI LP RX and TX Signals</text>
<text x="16.5" y="161.2">Extra Banks</text>
</g>
<text font-size="3.5" x="14.6" y="145.4">For XO2-1200 compatibility, VCCIO3 = VCCIO4 = VCCIO5</text>
<g font-size="2.4" fill="#00f">
<text x="80.5" y="29.8">BANK 3</text>
<text x="216" y="38.6">BANK 1</text>
<text x="80.3" y="67.6">BANK 4</text>
<text x="80.8" y="105.9">BANK 5</text>
</g>
<g font-size="2.2" fill="#00f">
<text x="75.4" y="26.8">MACHX02-4000</text>
<text x="210.7" y="35.6">MACHX02-4000</text>
<text x="75.1" y="64.7">MACHX02-4000</text>
<text x="75.9" y="103.3">MACHX02-4000</text>
</g>
<g font-size="1.7">
<text x="70" y="32.5">L1</text>
<text x="69.8" y="38">K2</text>
<text x="69.8" y="41.6">K1</text>
<text x="70.1" y="36.2">J3</text>
<text x="202.3" y="39.8">D14</text>
<text x="202.3" y="41.6">H14</text>
<text x="69.8" y="43.5">K3</text>
<text x="70" y="47.1">L3</text>
<text x="202.4" y="47.1">B14</text>
<text x="202.6" y="43.5">L12</text>
<text x="69.6" y="50.8">M1</text>
<text x="69.6" y="52.6">M2</text>
<text x="202.3" y="48.9">C13</text>
<text x="202.3" y="52.6">C14</text>
<text x="202.3" y="54.4">D12</text>
<text x="202.4" y="58.1">E12</text>
<text x="202.4" y="59.9">E14</text>
<text x="202.4" y="63.6">E13</text>
<text x="202.5" y="65.4">F12</text>
<text x="69.7" y="69">G1</text>
<text x="202.5" y="69">F13</text>
<text x="202.5" y="70.9">F14</text>
<text x="69.9" y="72.7">F1</text>
<text x="69.9" y="74.5">F3</text>
<text x="202.2" y="74.5">G12</text>
<text x="202.2" y="76.4">G14</text>
<text x="69.7" y="78.2">G3</text>
<text x="69.8" y="80.1">H2</text>
<text x="69.8" y="83.7">H1</text>
<text x="202.2" y="80.1">G13</text>
<text x="202.3" y="81.9">H12</text>
<text x="69.8" y="85.5">H3</text>
<text x="70.1" y="89.2">J1</text>
<text x="202.6" y="85.5">J12</text>
<text x="202.6" y="87.3">J14</text>
<text x="70.1" y="91">J2</text>
<text x="202.4" y="92.8">K12</text>
<text x="202.6" y="91">J13</text>
<text x="202.4" y="96.5">K13</text>
<text x="202.4" y="98.3">K14</text>
<text x="202.6" y="102">L14</text>
<text x="69.8" y="107.5">D3</text>
<text x="202.1" y="103.8">M13</text>
<text x="202.1" y="107.5">M12</text>
<text x="69.8" y="111.1">B1</text>
<text x="69.8" y="112.9">B2</text>
<text x="202.1" y="109.3">M14</text>
<text x="202.3" y="112.9">N13</text>
<text x="69.8" y="116.6">C1</text>
<text x="69.8" y="118.4">C3</text>
<text x="202.3" y="114.8">N14</text>
<text x="69.8" y="122.1">C2</text>
<text x="69.8" y="123.9">D1</text>
<text x="69.8" y="127.6">E1</text>
<text x="69.8" y="129.4">E2</text>
<text x="69.8" y="133.1">E3</text>
<text x="69.9" y="134.9">F2</text>
</g>
<g font-size="1.7" fill="#004080">
<text x="74.1" y="33.7">VCCIO3</text>
<text x="74.1" y="37.3">PL16A_T</text>
<text x="74.1" y="39.2">PL16B_C</text>
<text x="207.6" y="41">VCCIO1_1</text>
<text x="74.1" y="42.8">PL17A_PCLKT3_0_T</text>
<text x="74.1" y="44.7">PL17B_PCLKC3_0_C</text>
<text x="207.6" y="42.8">VCCIO1_2</text>
<text x="207.6" y="44.7">VCCIO1_3</text>
<text x="74.1" y="48.3">PL19B_C</text>
<text x="74.1" y="51.9">PL20A_T</text>
<text x="74.1" y="53.8">PL20B_C</text>
<text x="207.6" y="48.3">PR2A_R_GPLLT_FB_DQ0_T</text>
<text x="207.6" y="50.1">PR2B_R_GPLLC_FB_DQ0_C</text>
<text x="207.6" y="53.8">PR3A_R_GPLLT_IN_DQ0_T</text>
<text x="207.6" y="55.6">PR3B_R_GPLLC_IN_DQ0_C</text>
<text x="207.6" y="59.3">PR5A_DQ0_T</text>
<text x="207.6" y="61.1">PR5B_DQ0_C</text>
<text x="207.6" y="64.8">PR6A_DQ0_T</text>
<text x="74.1" y="70.2">VCCIO4</text>
<text x="207.6" y="66.6">PR6B_DQ0_C</text>
<text x="207.6" y="70.2">PR8A_DQ0_T</text>
<text x="74.1" y="73.9">PL9A_T</text>
<text x="74.1" y="75.7">PL9B_C</text>
<text x="207.6" y="72.1">PR8B_DQ0_C</text>
<text x="207.6" y="75.7">PR9A_DQS0_T</text>
<text x="207.6" y="77.6">PR9B_DQS0N_C</text>
<text x="74.1" y="79.4">PL10C_PCLKT4_0_T</text>
<text x="74.1" y="81.2">PL10D_PCLKC4_0_C</text>
<text x="207.6" y="81.2">PR10A_PCLKT1_0_DQ0_T</text>
<text x="207.6" y="83.1">PR10B_PCLKC1_0_DQ0_C</text>
<text x="74.1" y="84.9">PL13A_T</text>
<text x="74.1" y="86.7">PL13B_C</text>
<text x="207.6" y="86.7">PR13A_DQS1_T</text>
<text x="207.6" y="88.5">PR13B_DQS1N_C</text>
<text x="74.1" y="90.4">PL14A_T</text>
<text x="74.1" y="92.2">PL14B_C</text>
<text x="207.6" y="92.2">PR14A_DQ1_T</text>
<text x="207.6" y="94">PR14B_DQ1_C</text>
<text x="207.6" y="97.7">PR15A_DQ1_T</text>
<text x="207.6" y="99.5">PR15B_DQ1_C</text>
<text x="207.6" y="103.2">PR16A_DQ1_T</text>
<text x="207.6" y="105">PR16B_DQ1_C</text>
<text x="74.1" y="112.3">PL3A_L_GPLLT_FB_T</text>
<text x="74.1" y="108.7">VCCIO5</text>
<text x="207.6" y="108.7">PR18A_DQ1_T</text>
<text x="207.6" y="110.5">PR18B_DQ1_C</text>
<text x="74.1" y="114.1">PL3B_L_GPLLC_FB_C</text>
<text x="74.1" y="117.8">PL4A_L_GPLLT_IN_T</text>
<text x="74.1" y="119.6">PL4B_L_GPLLC_IN_C</text>
<text x="207.6" y="114.1">PR19A_DQ1_T</text>
<text x="207.6" y="116">PR19B_DQ1_C</text>
<text x="74.1" y="123.3">PL6A_PCLKT5_0_T</text>
<text x="74.1" y="125.1">PL6B_PCLKC5_0_C</text>
<text x="74.1" y="128.8">PL7A_T</text>
<text x="74.1" y="130.6">PL7B_C</text>
<text x="74.1" y="134.2">PL8A_T</text>
<text x="74.1" y="136.1">PL8B_C</text>
</g>
<g font-size="1.6">
<text x="21.6" y="23.4">V1P8</text>
<text x="156.9" y="21.5">V1P2</text>
<text x="65.4" y="28.9">V1P8</text>
<text x="199" y="34.3">V1P2</text>
<text x="28.9" y="45" transform="rotate(-90 28.9 45)">10V</text>
<text x="43.5" y="45" transform="rotate(-90 43.5 45)">10V</text>
<text x="49" y="45" transform="rotate(-90 49 45)">10V</text>
<text x="56.3" y="45" transform="rotate(-90 56.3 45)">10V</text>
<text x="164.3" y="43.1" transform="rotate(-90 164.3 43.1)">10V</text>
<text x="178.9" y="43.1" transform="rotate(-90 178.9 43.1)">10V</text>
<text x="184.4" y="43.1" transform="rotate(-90 184.4 43.1)">10V</text>
<text x="184.7" y="47.2">GND</text>
<text x="191.7" y="43.1" transform="rotate(-90 191.7 43.1)">10V</text>
<text x="49.4" y="49">GND</text>
<text x="21.6" y="54.5">V1P8</text>
<text x="65.4" y="65.4">V1P8</text>
<text x="28.9" y="76.1" transform="rotate(-90 28.9 76.1)">10V</text>
<text x="43.5" y="76.1" transform="rotate(-90 43.5 76.1)">10V</text>
<text x="49" y="76.1" transform="rotate(-90 49 76.1)">10V</text>
<text x="56.3" y="76.1" transform="rotate(-90 56.3 76.1)">10V</text>
<text x="21.6" y="83.7">V1P8</text>
<text x="49.4" y="80.1">GND</text>
<text x="28.9" y="105.3" transform="rotate(-90 28.9 105.3)">10V</text>
<text x="43.5" y="105.3" transform="rotate(-90 43.5 105.3)">10V</text>
<text x="49" y="105.3" transform="rotate(-90 49 105.3)">10V</text>
<text x="56.3" y="105.3" transform="rotate(-90 56.3 105.3)">10V</text>
<text x="65.8" y="103.8">V1P8</text>
<text x="49.4" y="109.3">GND</text>
<text x="210.3" y="164.2">Title</text>
<text x="217.6" y="166">MIPI XO2 Schematic Example</text>
<text x="210.3" y="169.7">Size</text>
<text x="212.1" y="171.5">B</text>
<text x="217.6" y="169.7">Document Number</text>
<text x="217.6" y="171.5">&lt;Doc&gt;</text>
<text x="270.6" y="169.7">Rev</text>
<text x="272.5" y="171.5">1</text>
<text x="210.3" y="175.2">Date:</text>
<text x="219.8" y="175.2">Friday, September 20, 2013</text>
<text x="246.9" y="175.2">Sheet</text>
<text x="256" y="175.2">4</text>
<text x="261.5" y="175.2">of</text>
<text x="267" y="175.2">5</text>
</g>
<g font-size="1.6" fill="#000080">
<text x="74.4" y="22.6">U1D</text>
<text x="159.1" y="28.9">C13</text>
<text x="173.7" y="28.9">C14</text>
<text x="179.2" y="28.9">C15</text>
<text x="186.5" y="28.9">C16</text>
<text x="23.7" y="30.7">C9</text>
<text x="27.1" y="35.6" transform="rotate(-90 27.1 35.6)">1UF</text>
<text x="38.4" y="30.7">C10</text>
<text x="43.9" y="30.7">C11</text>
<text x="51.2" y="30.7">C12</text>
<text x="162.4" y="33.8" transform="rotate(-90 162.4 33.8)">1UF</text>
<text x="177" y="35.6" transform="rotate(-90 177 35.6)">100NF</text>
<text x="182.5" y="35.6" transform="rotate(-90 182.5 35.6)">100NF</text>
<text x="189.8" y="35.6" transform="rotate(-90 189.8 35.6)">100NF</text>
<text x="207.9" y="31.8">U1B</text>
<text x="41.7" y="37.5" transform="rotate(-90 41.7 37.5)">100NF</text>
<text x="47.2" y="37.5" transform="rotate(-90 47.2 37.5)">100NF</text>
<text x="54.5" y="37.5" transform="rotate(-90 54.5 37.5)">100NF</text>
<text x="75" y="58.1">MachXO2-4000 HE 132csbga</text>
<text x="23.7" y="61.8">C17</text>
<text x="38.4" y="61.8">C18</text>
<text x="43.9" y="61.8">C19</text>
<text x="51.2" y="61.8">C20</text>
<text x="74.4" y="61">U1E</text>
<text x="27.1" y="66.8" transform="rotate(-90 27.1 66.8)">1UF</text>
<text x="41.7" y="68.6" transform="rotate(-90 41.7 68.6)">100NF</text>
<text x="47.2" y="68.6" transform="rotate(-90 47.2 68.6)">100NF</text>
<text x="54.5" y="68.6" transform="rotate(-90 54.5 68.6)">100NF</text>
<text x="23.7" y="91.1">C21</text>
<text x="38.4" y="91.1">C22</text>
<text x="43.9" y="91.1">C23</text>
<text x="51.2" y="91.1">C24</text>
<text x="27.1" y="96" transform="rotate(-90 27.1 96)">1UF</text>
<text x="41.7" y="97.8" transform="rotate(-90 41.7 97.8)">100NF</text>
<text x="47.2" y="97.8" transform="rotate(-90 47.2 97.8)">100NF</text>
<text x="54.5" y="97.8" transform="rotate(-90 54.5 97.8)">100NF</text>
<text x="74.4" y="99.4">U1F</text>
<text x="75" y="96.5">MachXO2-4000 HE 132csbga</text>
<text x="204.8" y="122.1">MachXO2-4000 HE 132csbga</text>
<text x="73.2" y="140.4">MachXO2-4000 HE 132csbga</text>
</g>
<g font-size="1.6" fill="#f00">
<text x="166.4" y="53.4">[6]</text>
<text x="169.9" y="53.7">LP_CLK1_P_TX</text>
<text x="166.4" y="58.8">[6]</text>
<text x="166.4" y="55.2">[6]</text>
<text x="169.7" y="55.6">LP_CLK1_N_TX</text>
<text x="169.9" y="59.2">LP_CLK0_P_TX</text>
<text x="166.4" y="60.7">[6]</text>
<text x="166.4" y="64.3">[6]</text>
<text x="169.7" y="61">LP_CLK0_N_TX</text>
<text x="169.9" y="64.7">LP_D0_P_TX</text>
<text x="166.4" y="66.2">[6]</text>
<text x="166.4" y="69.8">[6]</text>
<text x="166.4" y="71.7">[6]</text>
<text x="169.7" y="66.5">LP_D0_N_TX</text>
<text x="169.9" y="70.2">LP_D1_P_TX</text>
<text x="166.4" y="75.3">[6]</text>
<text x="166.4" y="77.1">[6]</text>
<text x="169.7" y="72">LP_D1_N_TX</text>
<text x="169.7" y="77.5">LP_D2_N_TX</text>
<text x="169.9" y="75.7">LP_D2_P_TX</text>
<text x="166.4" y="80.8">[6]</text>
<text x="166.4" y="82.6">[6]</text>
<text x="169.7" y="83">LP_D3_N_TX</text>
<text x="169.9" y="81.2">LP_D3_P_TX</text>
<text x="166.4" y="86.3">[3]</text>
<text x="166.4" y="88.1">[3]</text>
<text x="169.7" y="88.5">LP_CLK1_N_RX</text>
<text x="169.9" y="86.7">LP_CLK1_P_RX</text>
<text x="166.4" y="91.8">[3]</text>
<text x="166.4" y="93.6">[3]</text>
<text x="169.7" y="94">LP_CLK0_N_RX</text>
<text x="169.9" y="92.2">LP_CLK0_P_RX</text>
<text x="166.4" y="97.2">[3]</text>
<text x="166.4" y="99.1">[3]</text>
<text x="169.7" y="99.4">LP_D0_N_RX</text>
<text x="169.9" y="97.6">LP_D0_P_RX</text>
<text x="166.4" y="102.7">[3]</text>
<text x="166.4" y="104.6">[3]</text>
<text x="169.7" y="104.9">LP_D1_N_RX</text>
<text x="169.9" y="103.1">LP_D1_P_RX</text>
<text x="166.4" y="108.2">[3]</text>
<text x="166.4" y="110.1">[3]</text>
<text x="166.4" y="113.7">[3]</text>
<text x="169.7" y="110.4">LP_D2_N_RX</text>
<text x="169.9" y="108.6">LP_D2_P_RX</text>
<text x="166.4" y="115.5">[3]</text>
<text x="169.7" y="115.9">LP_D3_N_RX</text>
<text x="169.9" y="114.1">LP_D3_P_RX</text>
</g>
<g font-size="1.3">
<text x="29.3" y="1.4">5</text>
<text x="84.1" y="1.4">4</text>
<text x="139" y="1.4">3</text>
<text x="193.8" y="1.4">2</text>
<text x="248.7" y="1.4">1</text>
<text x=".5" y="24.7">D</text>
<text x="276.6" y="24.7">D</text>
<text x=".5" y="68.2">C</text>
<text x="276.6" y="68.2">C</text>
<text x=".5" y="111.6">B</text>
<text x="276.6" y="111.6">B</text>
<text x=".5" y="155">A</text>
<text x="276.6" y="155">A</text>
<text x="29.3" y="177">5</text>
<text x="84.1" y="177">4</text>
<text x="139" y="177">3</text>
<text x="193.8" y="177">2</text>
<text x="248.7" y="177">1</text>
</g>
</svg>
